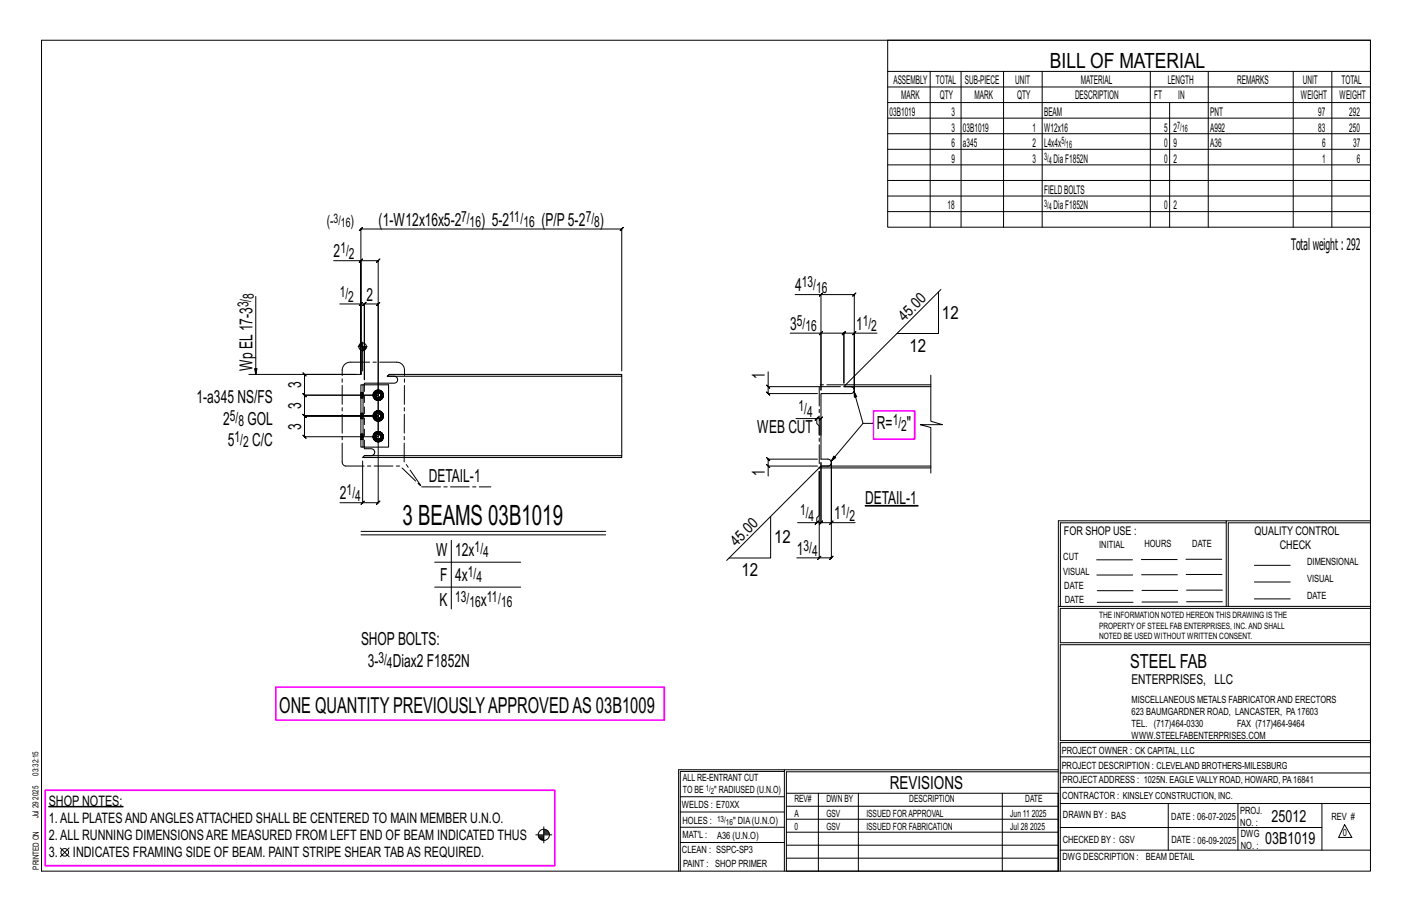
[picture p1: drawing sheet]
<svg xmlns="http://www.w3.org/2000/svg" width="432mm" height="279mm" viewBox="0 0 432 279" stroke-linecap="round" stroke-linejoin="round" font-family="sans-serif">
<path d="M264.6 154.5h16.2v.2h-16.2zM14.9 246.5h22.7v.2h-22.7z" fill="#000" stroke="#000" stroke-width=".31"/>
<g fill="none" stroke="#000" stroke-width=".31">
<path d="M12.7 12.3h406.4v254h-406.4zM271.5 12.3h147.6v57.2h-147.6zM271.5 21.8h147.6M271.5 26.6h147.6M271.5 31.4h147.6M271.5 36.1h147.6M284.5 21.8v47.7M293.9 21.8v47.7M306.9 21.8v47.7M318.7 21.8v47.7M351.8 21.8v47.7M357.7 31.4v38.1"/>
<path d="M369.5 21.8v47.7M395.5 21.8v47.7M407.3 21.8v47.7M271.5 40.9h147.6M271.5 45.6h147.6M271.5 50.4h147.6M271.5 55.2h147.6M271.5 59.9h147.6M102 79.7h8.4v34.8v-44.5l-.5 .5 1-1-.5 .5h79.7l-.5 .5 1-1-.5 .5v43.4M110.4 79.7l-.5 .5 1-1zM110.4 79.7h5.3l-.5 .5 1-1-.5 .5v53.8h-22.6l.5 .5-1-1 .5 .5v-6.3l.5 .5-1-1 .5 .5h22.6h-22.6l.5 .5-1-1 .5 .5v-6.4l.5 .5-1-1 .5 .5h22.6M271.5 64.7h147.6"/>
<path d="M78.2 90.6v23.9l-.4-1.8h.8l-.4 1.8M103.9 92.9h6.5v21.6h-34.3M110.4 92.9l-.5 .5 1-1zM110.4 92.9h1l-.5 .5 1-1-.5 .5v23.2v-23.2l-.5 .5 1-1-.5 .5h4.3l-.5 .5 1-1-.5 .5v27.9M243.1 90.1h8v29.2v-17.5h-9.5M251.1 90.1h10.1l-.5 .5 1-1-.5 .5v29.2v-17.5h7M251.6 89.6l-1 1zM287 89.2v12.7h-12.7M287.7 88.5l-29.1 29.1M108.9 114.5h-15.8l-.5-.5 1 1-.5-.5v6.3l-.5-.5 1 1-.5-.5h22.6M109.5 106h2.8M109.8 105.5v.5"/>
<path d="M110 105.2v.8M110.3 105v1M110.5 104.9v1.1M110.7 104.8v1.2M110.9 104.6v8.8M111.1 106v1.1M111.3 106v1.1M111.5 106v1M111.7 106v.8M112 106v.5M115.1 119.4l-.5 .3M115.7 119.3l-.6 .1 .2 .5-.4 .2"/>
<path d="M115.7 119.8l.4 .1 .1-.5 .5 .3-.3 .4M116.1 119.9l.3 .2 .3 .7h.5l-.1 .6M116.2 119.4l-.5-.1v.5l-.4 .1M116.7 119.7l.4 .5-.5 .2M234.4 117.7l1 1zM234.9 113.7v4.5h22.1M234.9 118.2v2.1l-.5-.5 1 1-.5-.5h15.1M251.1 101.8l-.5 .5 1-1zM251.1 101.8h7l-.5 .5 1-1-.5 .5v15.3v-15.3l-.5 .5 1-1-.5 .5h3.1M261.2 119.7l.1 1.7 .7-.2-.8-1.5 2.7 9.7-9.7 11.6 .8-1.6 .6 .5-1.4 1.1M261.2 101.8l.5-.5-1 1zM284.7 114.7v14.1l3.5 1h-6.8l3.3 .9v13.9"/>
<path d="M114.1 133.5h.5M114.1 127.2h.5M114.1 120.8h.5M114.3 132.9l.4 .2-.1 .4M114.3 126.6l.4 .2-.1 .4M114.3 120.2l.4 .2-.1 .4M114.6 134.6l.5 .3M114.6 128.2l.5 .4M114.6 121.9l.5 .3M114.6 133.5l.1 .4-.4 .2M114.6 127.2l.1 .4-.4 .1M114.6 120.8l.1 .4-.4 .2"/>
<path d="M114.7 133.1l.2-.3-.3-.4a1.52 1.52 0 0 0 0 2.2l.3-.4-.2-.3M114.7 126.8l.2-.4-.3-.3a1.52 1.52 0 0 0 0 2.1l.3-.3-.2-.3M114.7 120.4l.2-.3-.3-.4a1.52 1.52 0 0 0 0 2.2l.3-.4-.2-.3M114.9 134.2l.4 .2-.2 .5 .6 .1M114.9 127.9l.4 .2-.2 .5 .6 .1M114.9 121.5l.4 .2-.2 .5 .6 .1M115.1 132.1l-.5 .3M115.1 125.7l-.5 .4M115.3 134.4l.4 .1v.5l.5-.1M115.3 128.1l.4 .1v.5l.5-.1M115.3 121.7l.4 .1v.5l.5-.1M115.7 132l-.6 .1 .2 .5-.4 .2"/>
<path d="M115.7 132.5l.4 .1 .1-.5 .5 .3-.3 .4M115.7 125.6l-.6 .1 .2 .5-.4 .2M115.7 126.1l.4 .1 .1-.5 .5 .4-.3 .3M115.7 120.8v32.9l.5-.5-1 1 .5-.5h-4.8M116.1 132.6l.3 .2 .3 .7h.5l-.1 .6M116.1 126.2l.3 .2 .3 .8h.5l-.1 .5M116.2 132.1l-.5-.1v.5l-.4 .1M116.2 125.7l-.5-.1v.5l-.4 .1M116.4 134.2l.3 .4-.5 .3-.1-.5-.4 .1M116.4 127.9l.3 .3-.5 .4-.1-.5-.4 .1M116.4 121.5l.3 .4-.5 .3-.1-.5-.4 .1M116.6 133.9l.5 .2-.4 .5"/>
<path d="M116.6 127.6l.5 .1-.4 .5M116.6 121.2l.5 .2-.4 .5M116.7 133.5l-.3 .7-.3 .2M116.7 127.2l-.3 .7-.3 .2M116.7 120.8l-.3 .7-.3 .2M116.7 132.4l.4 .5-.5 .2M116.7 126.1l.4 .5-.5 .2M117.1 132.9l.1 .6M117.1 126.6l.1 .6M117.1 120.2l.1 .6M243.4 128h6.4v1.5l.7 .7v2.9M249.3 128.5l1-1z"/>
<path d="M249.8 128h1.3l-.5 .5 1-1-.5 .5v5.1M263.9 129.4h3.1M110.4 154.2l1-1zM110.9 140.9v12.8h-6.9M234.4 142l1 1zM235.7 157.9v12.7h-12.7M243.9 159.8h5.9v-1.5l.7-.8v-13.4v26.4h-6.8M249.8 159.8h1.3l-.5 .5 1-1-.5 .5v-18.4v18.4l-.5 .5 1-1-.5 .5h3.1M250 140.4h-15.1l-.5-.5 1 1-.5-.5v2.1M250 142.5h-15.1v3M250.5 143l-28.3 28.3M261.5 159.8h-7.3v-18.4v29.1l.5-.5-1 1 .5-.5h-3.7"/>
<path d="M375 159.8h-50.7v25.6M375 159.2h-51.3l-.1 107.1M419.1 159.2h-44.1v26.2M419.1 159.8h-43.5v25.6M110.4 162.4h74.8M110.4 163.5h74.8M132.9 171.9h26.3M132.9 179.5h26.3M138 165.2v20.9M249.3 160.3l1-1zM250.5 170.5l-.5 .5 1-1zM253.7 160.3l1-1z"/>
<path d="M335.4 171.1h10.9M335.4 175.8h11M349 171h11M349.1 175.7h11M362.7 171h10.9M362.7 175.6h11M383.6 172.8h11M383.6 177.9h11M323.7 185.4h95.4M335.5 184.1h11M335.5 180.6h11M349.2 184h11"/>
<path d="M349.2 180.5h11M362.9 180.4h10.9M362.9 184h10.9M383.6 183.1h11M419.1 186h-94.9v10.5h94.9M419.1 197.1h-94.9v29.3h94.9v.6h-94.9v39.3M239.9 235.8h-31.9v30.5M239.9 235.3h-32.4v31M323.6 235.3h-83.7v31M323.6 235.9h-83.1v6.6M324.2 236.3h94.9M324.2 231.4h94.9"/>
<path d="M18.4 259.2l2.7 2.7M21.1 259.2l-2.7 2.7M163.8 255.2h5M164.6 255.5h1.7M164.7 255.8h1.6M164.8 256.1h1.5M165 256.4h1.3M165.4 256.6h.9M166.3 252.8v4.9M166.3 254.1h1.3M166.3 253.8h.9M166.3 254.6h1.6"/>
<path d="M166.3 254.3h1.5M166.3 254.9h1.7M208 252.9h31.9M208 257.5h31.9M208 243.6h31.9M208 248.2h31.9M240.5 242.5h83.1v23.8h-83.1zM240.5 258.4h83.1M240.5 254.4h83.1M240.5 250.4h83.1M240.5 246.5h83.1M250.3 242.5v23.8"/>
<path d="M262.5 242.5v23.8M306.5 242.5v23.8M324.2 253h80.1M324.2 245.6h94.9M324.2 259.9h94.9M324.2 240.7h94.9M357.3 245.6v14.3M378.6 245.6v14.3M404.3 245.6v14.3M411.2 252.1l2.2 3.9h-4zM240.5 262.3h83.1"/>
<circle cx="110.9" cy="106" r="1.16"/>
<circle cx="166.3" cy="255.2" r="1.71"/>
<circle cx="19.8" cy="260.6" r="1.17"/>
</g>
<path d="M267.1 125.6h12.6v8.7h-12.6zM84.4 210h118.8v10.1h-118.8zM13.8 241.6h155.8v23h-155.8z" fill="none" stroke="#f0f" stroke-width=".5"/>
<path d="M110.4 117.6h.6v19.1h-.6zM111 117.6h7.8v19.1h-7.8M118.4 115h2.2a1.06 1.06 0 0 1 1 1.1 1.06 1.06 0 0 1-1 1h-9.2v.5M119 114.5h71.1v.5h-71.7zM190.1 115v24.3M258.1 118.2h2.1a1.06 1.06 0 0 1 1 1.1 1.06 1.06 0 0 1-1 1h-9.1v20.1h2.1a1.06 1.06 0 0 1 1 1 1.06 1.06 0 0 1-1 1.1h-2.1M284.7 117.6h-26.1l-.5 .6h26.6M111.4 136.7v.5h2.1a1.06 1.06 0 0 1 1.1 1 1.06 1.06 0 0 1-1.1 1.1h-2.1M111.4 139.3h78.7v.6h-79.2zM284.7 142.5h-33.6l-.6 .5h34.2" fill="none" stroke="#000" stroke-width=".32"/>
<g fill="none" stroke="#000" stroke-width=".31" stroke-dasharray="2 1.4">
<path d="M111.4 117.6v19.1M114.5 119.7l-.3 .5zM114.5 119.7l.5-.4zM114.6 119.7l.5-.3zM114.6 119.7l.5-.3M114.9 119.5h1.5zM115 119.3l.7-.1zM115.7 119.3l-.6 .1 .6-.1-.6 .1 .2 .5 .4-.1M115.7 119.3l.5 .1-.5-.1 .5 .1-.1 .5-.4-.1zM115.7 119.2l.6 .1zM116.1 119.9l.3 .2M116.2 119.4l.5 .3z"/>
<path d="M116.2 119.4l.5 .3M116.3 119.3l.5 .4zM116.4 119.5l.8 1.3zM116.7 119.7l-.3 .4 .3 .7h.5l-.1 .6M116.8 119.7l.3 .5zM110.4 134.3l.6 .1zM110.4 134.3v-.2M110.4 133.8v.3h.6v.2M110.4 133.5v-.3h.6v.3M110.4 133.2v-.3h.6v.3M110.4 132.9v-.2h.6v.2M110.4 132.7h.6"/>
<path d="M110.4 127.9l.6 .1zM110.4 127.9v-.1M110.4 127.5v.3h.6v.1M110.4 127.2v-.4h.6v.4M110.4 126.8v-.3h.6v.3M110.4 126.5v-.1h.6v.1M110.4 126.4h.6M110.4 121.6l.6 .1zM110.4 121.6v-.2M110.4 121.1v.3h.6v.2M110.4 120.8v-.3h.6v.3M110.4 120.5v-.3h.6v.3"/>
<path d="M110.4 120.2v-.2h.6v.2M110.4 120h.6M111 133.8v-.3h-.6v.3h.6v.3M111 127.5v-.3h-.6v.3h.6v.3M111 121.1v-.3h-.6v.3h.6v.3M114.1 133.5l.1 .6zM114.1 127.2l.1 .6zM114.1 120.8l.1 .6zM114.1 133.5l.2 .6zM114.1 133.5l.8-1.3-.8 1.3 .8 1.3-.8-1.3h.5M114.1 127.2l.2 .5zM114.1 127.2l.8-1.4-.8 1.4 .8 1.3-.8-1.3h.5"/>
<path d="M114.1 120.8l.2 .6zM114.1 120.8l.8-1.3-.8 1.3 .8 1.3-.8-1.3h.5M114.2 132.9l-.1 .6zM114.2 134.1l.3 .5zM114.2 126.5l-.1 .7zM114.2 127.8l.3 .5zM114.2 120.2l-.1 .6zM114.2 121.4l.3 .5zM114.3 134.1l.4-.2-.1-.4M114.3 132.9l.4 .2-.1 .4M114.3 127.7l.4-.1-.1-.4M114.3 126.6l.4 .2-.1 .4"/>
<path d="M114.3 121.4l.4-.2-.1-.4M114.3 120.2l.4 .2-.1 .4M114.5 132.4l-.3 .5zM114.5 134.6l.5 .4zM114.5 132.4l.5-.4zM114.5 126l-.3 .5zM114.5 128.3l.5 .3zM114.5 126l.5-.3zM114.5 121.9l.5 .4zM114.6 134.6l.5 .3zM114.6 134.6l.5 .3M114.6 132.4l.5-.3z"/>
<path d="M114.6 132.4l.5-.3M114.6 128.2l.5 .4zM114.6 128.2l.5 .4M114.6 126.1l.5-.4zM114.6 126.1l.5-.4M114.6 121.9l.5 .3zM114.6 121.9l.5 .3M114.7 133.9l.6 .5M114.7 133.1l.6-.5M114.7 127.6l.6 .5M114.7 126.8l.6-.6M114.7 121.2l.6 .5"/>
<path d="M114.7 120.4l.6-.5M114.9 133.5l.1 .4zM114.9 127.2l.1 .4zM114.9 120.8l.1 .4zM114.9 134.8h1.5zM114.9 132.2h1.5zM114.9 128.5h1.5zM114.9 125.8h1.5zM114.9 122.1h1.5zM114.9 132.8l-.3-.4-.5 1.1 .2-.6v1.2l.3 .5-.3-.5 .3 .5 .3-.4M114.9 126.4l-.3-.3-.5 1.1 .2-.6v1.1l.3 .5-.3-.5 .3 .5 .3-.3M114.9 120.1l-.3-.4-.5 1.1 .2-.6v1.2l.3 .5-.3-.5 .3 .5 .3-.4"/>
<path d="M115 133.1l-.1 .4zM115 133.9l.3 .3zM115 133.1l.3-.3zM115 126.8l-.1 .4zM115 127.6l.3 .3zM115 126.8l.3-.3zM115 120.4l-.1 .4zM115 121.2l.3 .3zM115 120.4l.3-.3zM115 135l.7 .1zM115 132l.7-.1zM115 128.6l.7 .1z"/>
<path d="M115 125.7l.7-.1zM115 122.3l.7 .1zM115.3 134.4l.4 .1v.5l-.6-.1 .6 .1-.6-.1zM115.3 134.2l.4 .1zM115.3 132.8l.4-.1zM115.3 128.1l.4 .1v.5l-.6-.1 .6 .1-.6-.1zM115.3 127.9h.4zM115.3 126.5l.4-.1zM115.3 121.7l.4 .1v.5l-.6-.1 .6 .1-.6-.1zM115.3 121.5l.4 .1zM115.3 120.1l.4-.1zM115.7 132l-.6 .1 .6-.1-.6 .1 .2 .5 .4-.1"/>
<path d="M115.7 135.1l.6-.1zM115.7 135l.5-.1zM115.7 135l.5-.1M115.7 134.5l.4-.1 .1 .5M115.7 134.3l.4-.1zM115.7 132.7l.4 .1zM115.7 132l.5 .1-.5-.1 .5 .1-.1 .5-.4-.1zM115.7 131.9l.6 .1zM115.7 125.6l-.6 .1 .6-.1-.6 .1 .2 .5 .4-.1M115.7 128.7l.6-.1zM115.7 128.7l.5-.1zM115.7 128.7l.5-.1"/>
<path d="M115.7 128.2l.4-.1 .1 .5M115.7 127.9h.4zM115.7 126.4l.4 .1zM115.7 125.6l.5 .1-.5-.1 .5 .1-.1 .5-.4-.1zM115.7 125.6l.6 .1zM115.7 122.4l.6-.1zM115.7 122.3l.5-.1zM115.7 122.3l.5-.1M115.7 121.8l.4-.1 .1 .5M115.7 121.6l.4-.1zM115.7 120l.4 .1zM116.1 134.4l.3-.2"/>
<path d="M116.1 134.2l.3-.3zM116.1 132.8l.3 .3zM116.1 132.6l.3 .2M116.1 128.1l.3-.2M116.1 127.9l.3-.3zM116.1 126.5l.3 .3zM116.1 126.2l.3 .2M116.1 121.7l.3-.2M116.1 121.5l.3-.3zM116.1 120.1l.3 .3zM116.2 134.9l.5-.3zM116.2 134.9l.5-.3"/>
<path d="M116.2 132.1l.5 .3zM116.2 132.1l.5 .3M116.2 128.6l.5-.4zM116.2 128.6l.5-.4M116.2 125.7l.5 .4zM116.2 125.7l.5 .4M116.2 122.2l.5-.3zM116.2 122.2l.5-.3M116.3 135l.5-.4zM116.3 132l.5 .4zM116.3 128.6l.5-.3zM116.3 125.7l.5 .3z"/>
<path d="M116.3 122.3l.5-.4zM116.4 133.1l.1 .4zM116.4 126.8l.1 .4zM116.4 120.4l.1 .4zM116.4 132.2l.8 1.3zM116.4 125.8l.8 1.4zM116.5 133.5l-.1 .4zM116.5 127.2l-.1 .4zM116.5 120.8l-.1 .4zM116.6 133.9l.5 .2-.4 .5M116.6 133.1l.5-.2-.4-.5M116.6 127.6l.5 .1-.4 .5"/>
<path d="M116.6 126.8l.5-.2-.4-.5M116.6 121.2l.5 .2-.4 .5M116.6 120.4l.5-.2-.4-.5M116.7 134.6l-.3-.4 .3-.7M116.7 132.4l-.3 .4 .3 .7h.5l-.1 .6M116.7 128.2l-.3-.3 .3-.7M116.7 126.1l-.3 .3 .3 .8h.5l-.1 .5M116.7 121.9l-.3-.4 .3-.7M116.8 132.4l.3 .5zM116.8 126l.3 .5zM117.1 132.9l.1 .6zM117.1 132.9l.1 .6"/>
<path d="M117.1 126.6l.1 .6zM117.1 126.6l.1 .6M117.1 120.2l.1 .6zM117.1 120.2l.1 .6M117.1 134.1l-.3 .5zM117.1 127.8l-.3 .5zM117.1 126.5l.1 .7zM117.1 121.4l-.3 .5zM117.2 133.5l-.8 1.3zM117.2 127.2l-.8 1.3zM117.2 120.8l-.8 1.3zM117.2 133.5l-.1 .6z"/>
<path d="M117.2 127.2l-.1 .6zM117.2 120.8l-.1 .6z"/>
</g>
<path d="M107.3 110.7a2.5 2.5 0 0 0-2.7 2.4M107.3 110.7h14M123.7 113.1a2.38 2.38 0 0 0-2.4-2.4M258.6 117.6h-8.1v25.4M104.6 141.2v-28.1M104.6 141.2l.2 .7 .8 .6M105.6 142.5h16.7l6.7 6.3-5.3-7.6M123.6 141.2l.1-28.1M129 148.8h21.1" fill="none" stroke="#000" stroke-width=".31" stroke-dasharray="5.8 1 1 1"/>
<text font-size="8.6" x="123.1" y="160.5">3 BEAMS 03B1019</text>
<text font-size="6.7" x="85.4" y="217.9">ONE QUANTITYPREVIOUSLYAPPROVEDAS 03B1009</text>
<text font-size="6.4" x="321.1" y="20.7">BILL OF MATERIAL</text>
<text font-size="5.9" x="345.6" y="204.1">STEEL FAB</text>
<g font-size="5.5">
<text x="115.8" y="69">(1-W12x16x5-2</text>
<text x="147.1" y="69">) 5-2</text>
<text x="165.6" y="69">(P/P5-2</text>
<text x="183.5" y="69">)</text>
<text x="102" y="78.7">2</text>
<text x="243.1" y="89.1">4</text>
<text x="112.1" y="91.9">2</text>
<text x="241.6" y="100.9">3</text>
<text x="261.8" y="100.9">1</text>
<text x="288.1" y="97.4">12</text>
<text x="278.1" y="107.5">12</text>
<text x="77.2" y="113.4" transform="rotate(-90 77.2 113.4)">Wp EL17-3</text>
<text x="92.1" y="118.7" transform="rotate(-90 92.1 118.7)">3</text>
<text x="233.9" y="115.7" transform="rotate(-90 233.9 115.7)">1</text>
<text x="60.1" y="123.3">1-a345 NS/FS</text>
<text x="92.1" y="124.9" transform="rotate(-90 92.1 124.9)">3</text>
<text x="68.2" y="129.8">2</text>
<text x="75.7" y="129.8">GOL</text>
<text x="92.1" y="131.4" transform="rotate(-90 92.1 131.4)">3</text>
<text x="268.2" y="131.2">R=</text>
<text x="277.3" y="131.2">&quot;</text>
<text x="69.7" y="136.4">5</text>
<text x="77.1" y="136.4">C/C</text>
<text x="231.5" y="132.5">WEB CUT</text>
<text x="131.2" y="147.4">DETAIL-1</text>
<text x="233.9" y="145.5" transform="rotate(-90 233.9 145.5)">1</text>
<text x="104" y="152.7">2</text>
<text x="264.6" y="154.2">DETAIL-1</text>
<text x="255.1" y="158.8">1</text>
<text x="236.7" y="166">12</text>
<text x="133.3" y="169.9">W</text>
<text x="139.2" y="169.9">12x</text>
<text x="243.7" y="169.5">1</text>
<text x="134.6" y="177.5">F</text>
<text x="139.2" y="177.5">4x</text>
<text x="226.8" y="176.2">12</text>
<text x="134.4" y="185.2">K</text>
<text x="147" y="185.2">x</text>
<text x="110.4" y="197.3">SHOPBOLTS:</text>
<text x="112.5" y="203.8">3-</text>
<text x="120.1" y="203.8">Diax2 F1852N</text>
<text x="272.2" y="241.1">REVISIONS</text>
</g>
<g font-size="5.1">
<text x="388.9" y="251.3">25012</text>
<text x="386.9" y="258.1">03B1019</text>
</g>
<text font-size="4.9" x="394.8" y="76.4">Totalweight : 292</text>
<g font-size="4.7">
<text x="99.9" y="69.2">(-</text>
<text x="107.2" y="69.2">)</text>
<text x="141" y="67.8">7/</text>
<text x="143.6" y="69.4">16</text>
<text x="155.7" y="67.8">11/</text>
<text x="160.1" y="69.4">16</text>
<text x="179.1" y="67.8">7/</text>
<text x="181.7" y="69.4">8</text>
<text x="104.1" y="77.5">1/</text>
<text x="106.7" y="79.1">2</text>
<text x="245.2" y="87.8">13/</text>
<text x="249.6" y="89.5">16</text>
<text x="76" y="93.9" transform="rotate(-90 76 93.9)">3/</text>
<text x="77.6" y="91.3" transform="rotate(-90 77.6 91.3)">8</text>
<text x="103.9" y="90.7">1/</text>
<text x="106.5" y="92.3">2</text>
<text x="243.7" y="99.6">5/</text>
<text x="246.3" y="101.3">16</text>
<text x="263.8" y="99.6">1/</text>
<text x="266.4" y="101.3">2</text>
<text x="276.6" y="98.5" transform="rotate(-45 276.6 98.5)">45.0</text>
<text x="244.2" y="125.7">1/</text>
<text x="70.3" y="128.6">5/</text>
<text x="72.9" y="130.3">8</text>
<text x="246.8" y="127.4">4</text>
<text x="273" y="130">1/</text>
<text x="275.6" y="131.6">2</text>
<text x="71.7" y="135.1">1/</text>
<text x="74.3" y="136.8">2</text>
<text x="106" y="151.4">1/</text>
<text x="108.6" y="153.1">4</text>
<text x="244.7" y="157.5">1/</text>
<text x="247.3" y="159.2">4</text>
<text x="257.1" y="157.5">1/</text>
<text x="259.8" y="159.2">2</text>
<text x="225.3" y="167.1" transform="rotate(-45 225.3 167.1)">45.0</text>
<text x="145.1" y="168.7">1/</text>
<text x="147.8" y="170.3">4</text>
<text x="245.7" y="168.3">3/</text>
<text x="248.3" y="170">4</text>
<text x="143.1" y="176.3">1/</text>
<text x="145.7" y="178">4</text>
<text x="139.2" y="183.9">13/</text>
<text x="143.6" y="185.6">16</text>
<text x="148.9" y="183.9">11/</text>
<text x="153.2" y="185.6">16</text>
<text x="115.7" y="202.6">3/</text>
<text x="118.3" y="204.2">4</text>
</g>
<g font-size="4.4">
<text x="14.9" y="251.5">1.ALL PLATESANDANGLESATTACHED SHALL BE CENTERED TO MAIN MEMBER U.N.O.</text>
<text x="14.9" y="246.3">SHOP NOTES:</text>
<text x="14.9" y="256.7">2.ALL RUNNING DIMENSIONSARE MEASURED FROM LEFT END OF BEAM INDICATED THUS</text>
<text x="14.9" y="262">3.</text>
<text x="22.3" y="262">INDICATES FRAMING SIDE OF BEAM. PAINT STRIPE SHEAR TABAS REQUIRED.</text>
</g>
<text font-size="4.2" x="346" y="209.1">ENTERPRISES, LLC</text>
<g font-size="4">
<text x="102" y="68.1">3/</text>
<text x="104.2" y="69.5">16</text>
</g>
<g font-size="3.7">
<text x="273.2" y="25.6">ASSEMBLY</text>
<text x="286.2" y="25.6">TOTAL</text>
<text x="295.1" y="25.6">SUB-PIECE</text>
<text x="310.4" y="25.6">UNIT</text>
<text x="330.5" y="25.6">MATERIAL</text>
<text x="357.1" y="25.6">LENGTH</text>
<text x="378.3" y="25.6">REMARKS</text>
<text x="398.4" y="25.6">UNIT</text>
<text x="410.2" y="25.6">TOTAL</text>
<text x="272.1" y="35.5">03B1019</text>
<text x="275.6" y="30.4">MARK</text>
<text x="287.4" y="30.4">QTY</text>
<text x="290.9" y="35.5">3</text>
<text x="298" y="30.4">MARK</text>
<text x="311" y="30.4">QTY</text>
<text x="319.3" y="35.5">BEAM</text>
<text x="328.7" y="30.4">DESCRIPTION</text>
<text x="353" y="30.4">FT</text>
<text x="360.3" y="30.4">IN</text>
<text x="370.1" y="35.5">PNT</text>
<text x="397.8" y="30.4">WEIGHT</text>
<text x="403.2" y="35.5">97</text>
<text x="409.6" y="30.4">WEIGHT</text>
<text x="412.6" y="35.5">292</text>
<text x="290.9" y="40.2">3</text>
<text x="294.5" y="40.2">03B1019</text>
<text x="315.8" y="40.2">1</text>
<text x="319.3" y="40.2">W12x16</text>
<text x="356" y="40.2">5</text>
<text x="358.9" y="40.2">2</text>
<text x="370.1" y="40.2">A992</text>
<text x="403.2" y="40.2">83</text>
<text x="412.6" y="40.2">250</text>
<text x="290.9" y="45">6</text>
<text x="294.5" y="45">a345</text>
<text x="315.8" y="45">2</text>
<text x="319.3" y="45">L4x4x</text>
<text x="356" y="45">0</text>
<text x="358.9" y="45">9</text>
<text x="370.1" y="45">A36</text>
<text x="404.3" y="45">6</text>
<text x="413.8" y="45">37</text>
<text x="290.9" y="49.7">9</text>
<text x="315.8" y="49.7">3</text>
<text x="322.2" y="49.7">DiaF1852N</text>
<text x="356" y="49.7">0</text>
<text x="358.9" y="49.7">2</text>
<text x="404.3" y="49.7">1</text>
<text x="415" y="49.7">6</text>
<text x="319.3" y="59.3">FIELDBOLTS</text>
<text x="289.8" y="64">18</text>
<text x="322.2" y="64">DiaF1852N</text>
<text x="356" y="64">0</text>
<text x="358.9" y="64">2</text>
<text x="325.3" y="163.4">FOR SHOP USE :</text>
<text x="383.7" y="163.4">QUALITY CONTROL</text>
<text x="391.4" y="167.8">CHECK</text>
</g>
<g font-size="3.1">
<text x="360" y="39.4">7/</text>
<text x="361.4" y="40.5">16</text>
<text x="324.6" y="44.1">5/</text>
<text x="326" y="45.3">16</text>
<text x="319.3" y="48.9">3/</text>
<text x="320.7" y="50">4</text>
<text x="319.3" y="63.2">3/</text>
<text x="320.7" y="64.3">4</text>
<text x="336.2" y="167.4">INITIAL</text>
<text x="350" y="167.1">HOURS</text>
<text x="364.6" y="167.2">DATE</text>
<text x="325.2" y="171.3">CUT</text>
<text x="399.8" y="172.8">DIMENSIONAL</text>
<text x="325.1" y="175.8">VISUAL</text>
<text x="399.8" y="177.9">VISUAL</text>
<text x="325.5" y="180">DATE</text>
<text x="325.7" y="184.4">DATE</text>
<text x="399.8" y="183.1">DATE</text>
<text x="346" y="215">MISCELLANEOUS METALS FABRICATORAND ERECTORS</text>
<text x="346" y="218.6">623 BAUMGARDNER ROAD, LANCASTER, PA17603</text>
<text x="346" y="225.8">WWW.STEELFABENTERPRISES.COM</text>
<text x="346" y="222.2">TEL. (717)464-0330</text>
<text x="378.3" y="222.2">FAX (717)464-9464</text>
<text x="324.7" y="230.5">PROJECT OWNER : CK CAPITAL, LLC</text>
<text x="208.8" y="238.8">ALL RE-ENTRANT CUT</text>
<text x="324.7" y="235.1">PROJECT DESCRIPTION : CLEVELAND BROTHERS-MILESBURG</text>
<text x="324.9" y="239.5">PROJECTADDRESS : 1025N. EAGLE VALLY ROAD, HOWARD, PA16841</text>
<text x="208.8" y="242.5">TO BE</text>
<text x="218.4" y="242.5">&quot; RADIUSED (U.N.O)</text>
<text x="242.9" y="245.3">REV#</text>
<text x="252.7" y="245.3">DWN BY</text>
<text x="278.1" y="245.3">DESCRIPTION</text>
<text x="313.5" y="245.3">DATE</text>
<text x="324.9" y="244.2">CONTRACTOR : KINSLEY CONSTRUCTION, INC.</text>
<text x="208.5" y="247">WELDS : E70XX</text>
<text x="208.7" y="251.7">HOLES :</text>
<text x="224.2" y="251.8">&quot; DIA(U.N.O)</text>
<text x="242.9" y="249.9">A</text>
<text x="252.7" y="249.9">GSV</text>
<text x="264.9" y="249.9">ISSUED FORAPPROVAL</text>
<text x="309" y="249.9">Jun 11</text>
<text x="315.5" y="249.9">2025</text>
<text x="325.1" y="250">DRAWN BY : BAS</text>
<text x="358.2" y="250.5">DATE : 06-07-2025</text>
<text x="379.3" y="248.9">PROJ.</text>
<text x="407.2" y="250.5">REV #</text>
<text x="208.7" y="256.3">MAT'L :</text>
<text x="219.3" y="256.4">A36 (U.N.O)</text>
<text x="242.9" y="253.8">0</text>
<text x="252.7" y="253.8">GSV</text>
<text x="264.9" y="253.8">ISSUED FOR FABRICATION</text>
<text x="309" y="253.8">Jul 28</text>
<text x="315" y="253.8">2025</text>
<text x="325" y="257.6">CHECKED BY : GSV</text>
<text x="358.3" y="257.7">DATE : 06-09-2025</text>
<text x="379.3" y="252.5">NO. :</text>
<text x="379.5" y="255.9">DWG</text>
<text x="410.6" y="255.5">0</text>
<text x="208.6" y="260.7">CLEAN : SSPC-SP3</text>
<text x="324.9" y="262.9">DWG DESCRIPTION :</text>
<text x="350.4" y="263">BEAM DETAIL</text>
<text x="379.5" y="259.5">NO. :</text>
<text x="208.9" y="265">PAINT : SHOP PRIMER</text>
</g>
<g font-size="2.7">
<text x="336.1" y="189">THE INFORMATION NOTED HEREON THIS DRAWING IS THE</text>
<text x="336.1" y="195.4">NOTED BE USED WITHOUT WRITTEN CONSENT.</text>
<text x="336.1" y="192.2">PROPERTY OF STEEL FAB ENTERPRISES, INC.AND SHALL</text>
</g>
<g font-size="2.6">
<text x="215.9" y="241.8">1/</text>
<text x="217.4" y="242.7">2</text>
<text x="219.3" y="251.1">13/</text>
<text x="222" y="252.1">16</text>
</g>
<g font-size="2.5">
<text x="11.7" y="237.1" transform="rotate(-90 11.7 237.1)">03:32:15</text>
<text x="11.8" y="244.4" transform="rotate(-90 11.8 244.4)">2025</text>
<text x="11.8" y="250.1" transform="rotate(-90 11.8 250.1)">Jul 29</text>
<text x="11.9" y="265.8" transform="rotate(-90 11.9 265.8)">PRINTED ON</text>
</g>
</svg>
